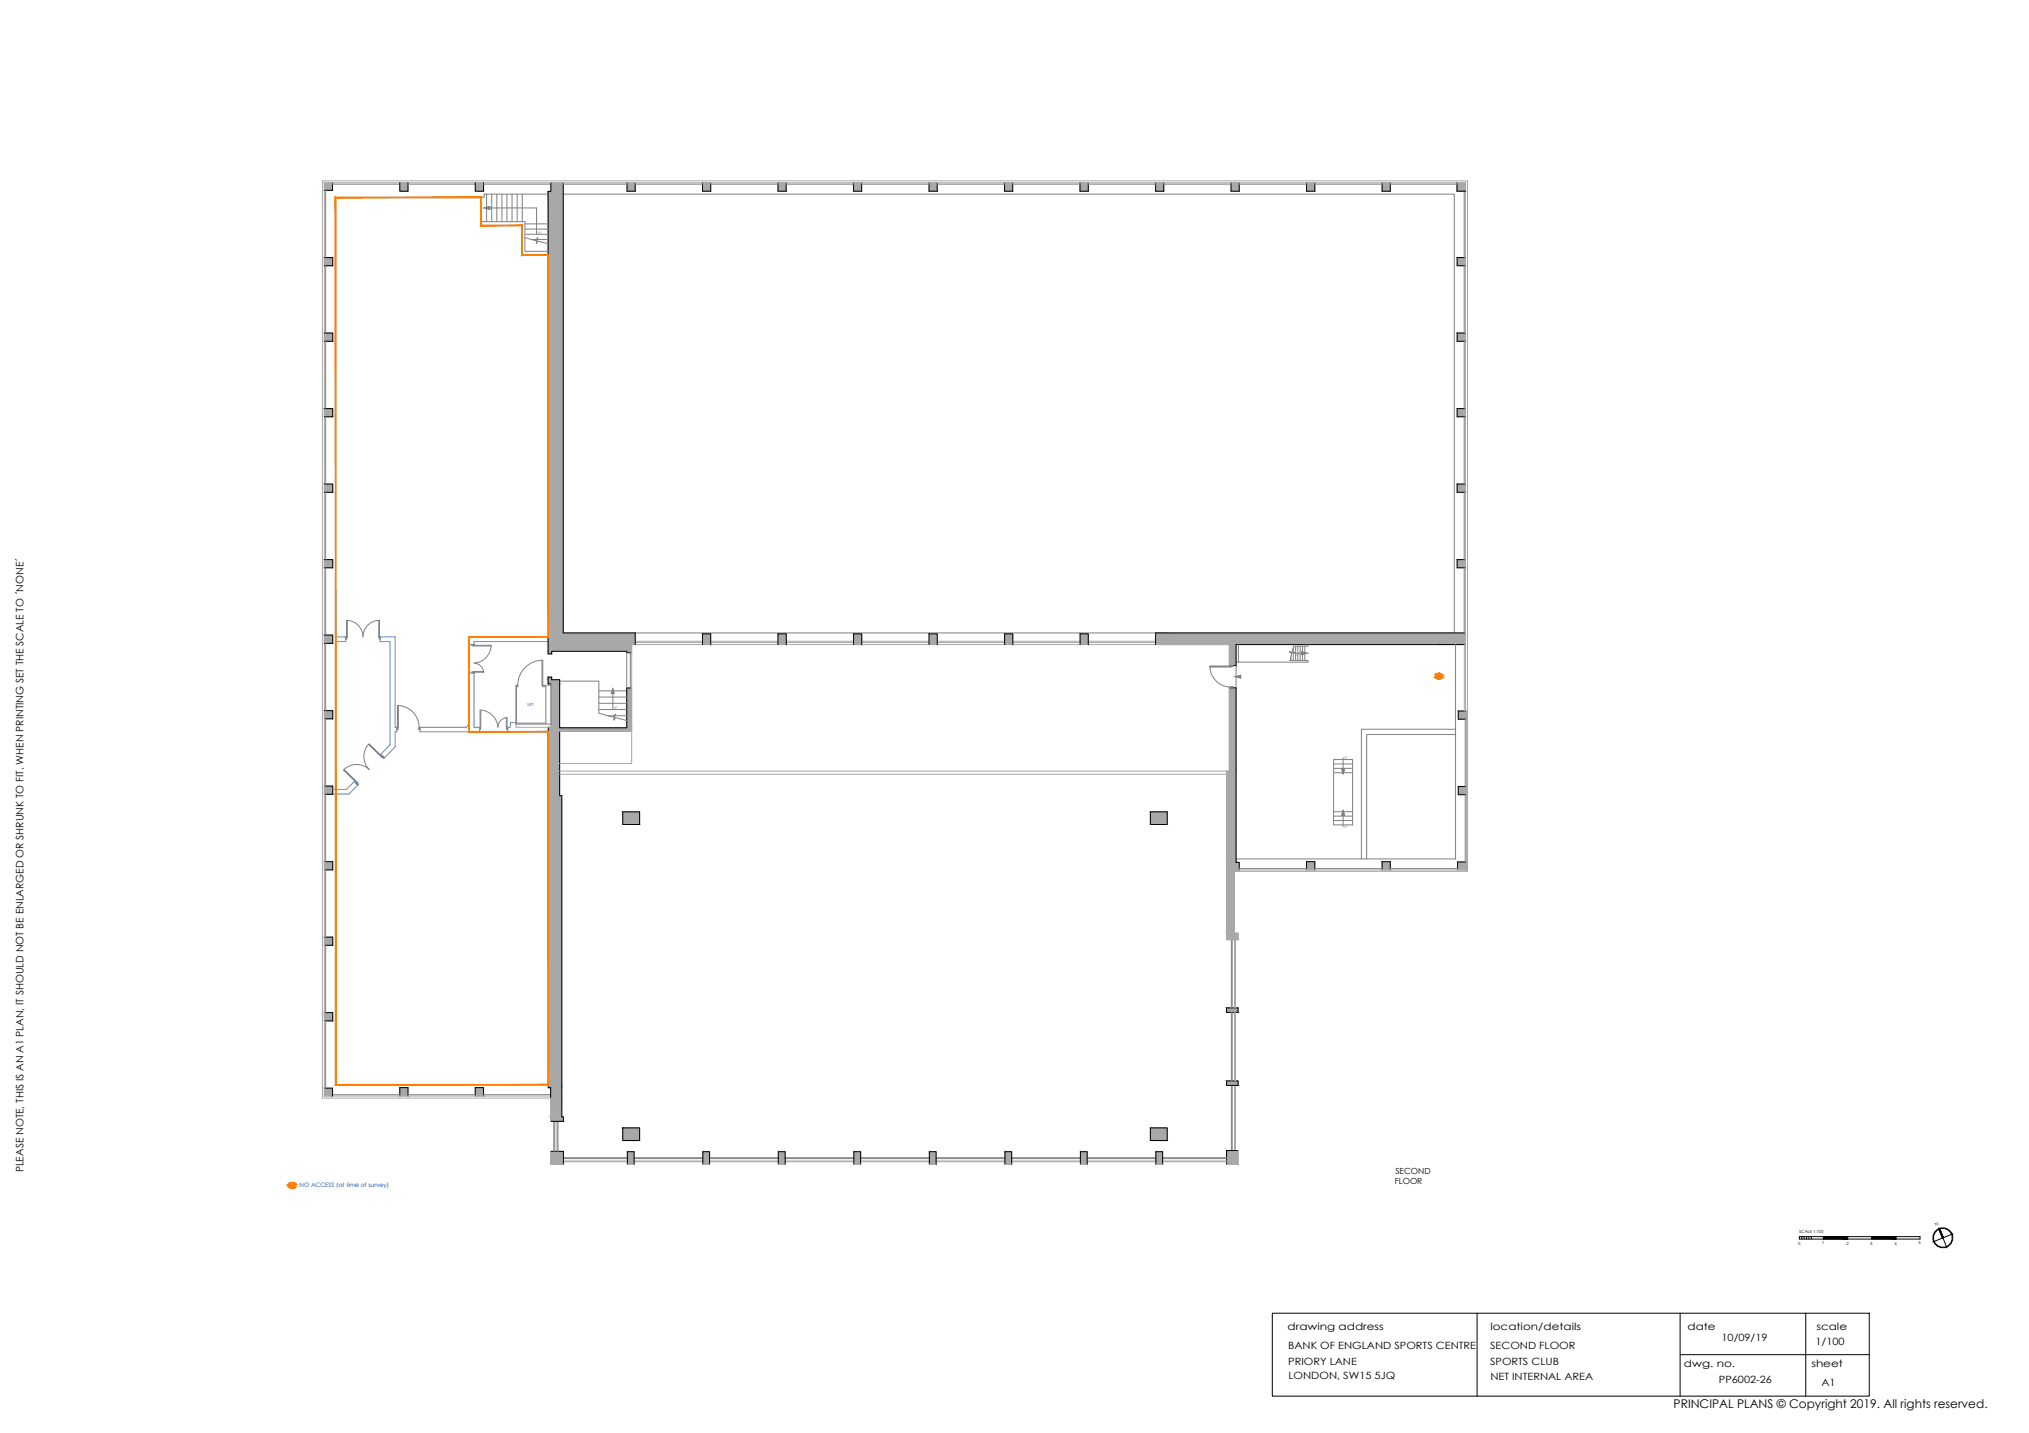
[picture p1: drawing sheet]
<svg xmlns="http://www.w3.org/2000/svg" width="841mm" height="594mm" viewBox="0 0 841 594" stroke-linecap="round" stroke-linejoin="round" font-family="sans-serif">
<!-- layer: Partitions -->
<path d="M227.2 104.2h-9.6v-12.3h-18.3v1.6h17.1v12.3h10.8M139.1 264h4.2v2h-4.2M157.6 264h6.2v37.5h.7v1.9h-.7v6.2l-4.4 4.5-1.5-1.5 3.8-3.8v-42.8h-4.1zM194.4 279h2.1v22.5h2.2v1.9h-24.6v-1.9h19.2l1.1-1.3zM227.2 264h-32.8v3.2h2.1v-1.2h30.7M213.9 299.6h-2.3v1.9h-1.1v1.9h16.8M137.9 327.3h5.7l3.2-3.3 1.5 1.5-3.7 3.7h-6.7" fill="none" stroke="#5c8ab8" stroke-width=".41"/>
<!-- layer: Whatch -->
<g fill="#a8a8a8" stroke="#a8a8a8" stroke-width=".41">
<path d="M259.8 270h2v.6z"/>
<path d="M134.4 75.8l3.4 3.1v-3.1zM134.4 75.8l3.4 3.1h-3.4z"/>
<path d="M197 75.8l3.4 3.5v-3.5zM197 75.8l3.4 3.5h-3.4z"/>
<path d="M165.7 75.8l3.4 3.5v-3.5zM165.7 75.8l3.4 3.5h-3.4z"/>
<path d="M228.3 75.8l5.2 3.5v-3.5zM228.3 75.8l5.2 3.5h-5.2z"/>
<path d="M134.4 106.8l3.5 3.4v-3.4zM134.4 106.8l3.5 3.4h-3.5z"/>
<path d="M134.4 138.1l3.5 3.4v-3.4zM134.4 138.1l3.5 3.4h-3.5z"/>
<path d="M134.4 169.4l3.5 3.4v-3.4zM134.4 169.4l3.5 3.4h-3.5z"/>
<path d="M134.4 200.7l3.5 3.4v-3.4zM134.4 200.7l3.5 3.4h-3.5z"/>
<path d="M134.4 232l3.5 3.4v-3.4zM134.4 232l3.5 3.4h-3.5z"/>
<path d="M227.2 79.3l6.3 183.1v-183.1zM227.2 79.3l6.3 183.1h-6.3z"/>
<path d="M134.4 263.3l3.5 3.4v-3.4zM134.4 263.3l3.5 3.4h-3.5z"/>
<path d="M227.2 262.4l36.1 4.8v-4.8zM227.2 262.4l36.1 4.8h-36.1z"/>
<path d="M227.2 267.2l34.6 2.8v-2.8zM227.2 267.2l34.6 2.8h-34.6z"/>
<path d="M227.2 270l1.5 1.1v-1.1zM227.2 270l1.5 1.1h-1.5z"/>
<path d="M227.2 280.7l1.5 1.1v-1.1zM227.2 280.7l1.5 1.1h-1.5z"/>
<path d="M227.2 281.8l4.8 1.7v-1.7zM227.2 281.8l4.8 1.7h-4.8z"/>
<path d="M134.4 294.6l3.5 3.4v-3.4zM134.4 294.6l3.5 3.4h-3.5z"/>
<path d="M228.4 283.5l3.6 18v-18zM228.4 283.5l3.6 18h-3.6z"/>
<path d="M259.8 285.2l2 16.5v-16.5zM259.8 285.2l2 16.5h-2z"/>
<path d="M227.3 301.5l4.7 .2v-.2zM227.3 301.5l4.7 .2h-4.7z"/>
<path d="M227.3 301.7l34.5 1.5v-1.5zM227.3 301.7l34.5 1.5h-34.5z"/>
<path d="M134.4 325.9l3.5 3.4v-3.4zM134.4 325.9l3.5 3.4h-3.5z"/>
<path d="M227.3 303.2l4.7 26.7v-26.7zM227.3 303.2l4.7 26.7h-4.7z"/>
<path d="M134.4 357.2l3.5 3.4v-3.4zM134.4 357.2l3.5 3.4h-3.5z"/>
<path d="M134.4 388.5l3.5 3.4v-3.4zM134.4 388.5l3.5 3.4h-3.5z"/>
<path d="M134.4 419.8l3.5 3.4v-3.4zM134.4 419.8l3.5 3.4h-3.5z"/>
<path d="M227.3 329.9l5.6 121v-121zM227.3 329.9l5.6 121h-5.6z"/>
<path d="M197 450.9l3.4 3.5v-3.5zM197 450.9l3.4 3.5h-3.4z"/>
<path d="M165.7 450.9l3.4 3.5v-3.5zM165.7 450.9l3.4 3.5h-3.4z"/>
<path d="M134.4 451.1l3.4 3.3v-3.3zM134.4 451.1l3.4 3.3h-3.4z"/>
<path d="M228.2 450.9l4.7 4.3v-4.3zM228.2 450.9l4.7 4.3h-4.7z"/>
<path d="M228.2 455.2l4.7 7.8v-7.8zM228.2 455.2l4.7 7.8h-4.7z"/>
<path d="M228.2 463l5.3 1.9v-1.9zM228.2 463l5.3 1.9h-5.3z"/>
<path d="M479 262.4l128.5 4.8v-4.8zM479 262.4l128.5 4.8h-128.5z"/>
<path d="M509.6 267.2l2.7 8.7v-8.7zM509.6 267.2l2.7 8.7h-2.7z"/>
<path d="M509.6 285.1l2.7 34.6v-34.6zM509.6 285.1l2.7 34.6h-2.7z"/>
<path d="M476.8 336.6l7 5.2v-5.2zM476.8 336.6l7 5.2h-7z"/>
<path d="M258.1 336.6l7 5.2v-5.2zM258.1 336.6l7 5.2h-7z"/>
<path d="M508.4 319.7l3.9 37.8v-37.8zM508.4 319.7l3.9 37.8h-3.9z"/>
<path d="M508.4 357.5l5.3 3.2v-3.2zM508.4 357.5l5.3 3.2h-5.3z"/>
<path d="M508.4 360.7l5.3 .5v-.5zM508.4 360.7l5.3 .5h-5.3z"/>
<path d="M508.4 361.2l3.3 25.7v-25.7zM508.4 361.2l3.3 25.7h-3.3z"/>
<path d="M508.4 386.9l4.8 2.7v-2.7zM508.4 386.9l4.8 2.7h-4.8z"/>
<path d="M508.4 417.8l4.8 1.9v-1.9zM508.4 417.8l4.8 1.9h-4.8z"/>
<path d="M508.4 448.1l4.8 1.9v-1.9zM508.4 448.1l4.8 1.9h-4.8z"/>
<path d="M476.8 467.6l7 5.2v-5.2zM476.8 467.6l7 5.2h-7z"/>
<path d="M258.1 467.6l7 5.2v-5.2zM258.1 467.6l7 5.2h-7z"/>
<path d="M508.4 477l4.8 5.7v-5.7zM508.4 477l4.8 5.7h-4.8z"/>
<path d="M479.1 477.4l2.8 5.3v-5.3zM479.1 477.4l2.8 5.3h-2.8z"/>
<path d="M447.8 477.4l2.8 5.3v-5.3zM447.8 477.4l2.8 5.3h-2.8z"/>
<path d="M416.5 477.4l2.8 5.3v-5.3zM416.5 477.4l2.8 5.3h-2.8z"/>
<path d="M385.2 477.4l2.8 5.3v-5.3zM385.2 477.4l2.8 5.3h-2.8z"/>
<path d="M353.9 477.4l2.8 5.3v-5.3zM353.9 477.4l2.8 5.3h-2.8z"/>
<path d="M322.6 477.4l2.8 5.3v-5.3zM322.6 477.4l2.8 5.3h-2.8z"/>
<path d="M291.3 477.4l2.8 5.3v-5.3zM291.3 477.4l2.8 5.3h-2.8z"/>
<path d="M260 477.4l2.8 5.3v-5.3zM260 477.4l2.8 5.3h-2.8z"/>
<path d="M228.2 477.3l5.3 5.4v-5.4zM228.2 477.3l5.3 5.4h-5.3z"/>
<path d="M603.9 75.8l3.6 3.5v-3.5zM603.9 75.8l3.6 3.5h-3.6z"/>
<path d="M572.9 75.8l3.4 3.5v-3.5zM572.9 75.8l3.4 3.5h-3.4z"/>
<path d="M541.6 75.8l3.4 3.5v-3.5zM541.6 75.8l3.4 3.5h-3.4z"/>
<path d="M510.3 75.8l3.4 3.5v-3.5zM510.3 75.8l3.4 3.5h-3.4z"/>
<path d="M479 75.8l3.4 3.5v-3.5zM479 75.8l3.4 3.5h-3.4z"/>
<path d="M447.7 75.8l3.4 3.5v-3.5zM447.7 75.8l3.4 3.5h-3.4z"/>
<path d="M416.4 75.8l3.4 3.5v-3.5zM416.4 75.8l3.4 3.5h-3.4z"/>
<path d="M385.1 75.8l3.4 3.5v-3.5zM385.1 75.8l3.4 3.5h-3.4z"/>
<path d="M353.8 75.8l3.4 3.5v-3.5zM353.8 75.8l3.4 3.5h-3.4z"/>
<path d="M322.5 75.8l3.4 3.5v-3.5zM322.5 75.8l3.4 3.5h-3.4z"/>
<path d="M291.2 75.8l3.4 3.5v-3.5zM291.2 75.8l3.4 3.5h-3.4z"/>
<path d="M259.9 75.8l3.4 3.5v-3.5zM259.9 75.8l3.4 3.5h-3.4z"/>
<path d="M604 106.8l3.5 3.4v-3.4zM604 106.8l3.5 3.4h-3.5z"/>
<path d="M604 138.1l3.5 3.4v-3.4zM604 138.1l3.5 3.4h-3.5z"/>
<path d="M604 169.4l3.5 3.4v-3.4zM604 169.4l3.5 3.4h-3.5z"/>
<path d="M604 200.7l3.5 3.4v-3.4zM604 200.7l3.5 3.4h-3.5z"/>
<path d="M604 232l3.5 3.4v-3.4zM604 232l3.5 3.4h-3.5z"/>
<path d="M447.7 262.8l3.4 4.4v-4.4zM447.7 262.8l3.4 4.4h-3.4z"/>
<path d="M416.4 262.8l3.4 4.4v-4.4zM416.4 262.8l3.4 4.4h-3.4z"/>
<path d="M385.1 262.8l3.4 4.4v-4.4zM385.1 262.8l3.4 4.4h-3.4z"/>
<path d="M353.8 262.8l3.4 4.4v-4.4zM353.8 262.8l3.4 4.4h-3.4z"/>
<path d="M322.5 262.8l3.4 4.4v-4.4zM322.5 262.8l3.4 4.4h-3.4z"/>
<path d="M291.2 262.8l3.4 4.4v-4.4zM291.2 262.8l3.4 4.4h-3.4z"/>
<path d="M604.5 294.8l3.4 3.4v-3.4zM604.5 294.8l3.4 3.4h-3.4z"/>
<path d="M604.5 326.1l3.4 3.4v-3.4zM604.5 326.1l3.4 3.4h-3.4z"/>
<path d="M604.2 357.3l3.7 3.4v-3.4zM604.2 357.3l3.7 3.4h-3.7z"/>
<path d="M572.9 357.2l3.4 3.5v-3.5zM572.9 357.2l3.4 3.5h-3.4z"/>
<path d="M541.6 357.2l3.4 3.5v-3.5zM541.6 357.2l3.4 3.5h-3.4z"/>
</g>
<!-- layer: WALLS -->
<g fill="none" stroke="#000" stroke-width=".41">
<path d="M137.8 75.8v3.1h-3.4M165.7 75.8v3.5h3.4v-3.5M197 75.8v3.5h3.4v-3.5M228.3 75.8v3.5h-1.1v191.8h1.5v-1.1h31.1v.6h2M233.5 75.8v186.6h29.8v4.8M259.9 75.8v3.5h3.4v-3.5M291.2 75.8v3.5h3.4v-3.5M322.5 75.8v3.5h3.4v-3.5M353.8 75.8v3.5h3.4v-3.5M385.1 75.8v3.5h3.4v-3.5M416.4 75.8v3.5h3.4v-3.5M447.7 75.8v3.5h3.4v-3.5"/>
<path d="M479 75.8v3.5h3.4v-3.5M510.3 75.8v3.5h3.4v-3.5M541.6 75.8v3.5h3.4v-3.5M572.9 75.8v3.5h3.4v-3.5M603.9 75.8v3.5h3.6M134.4 106.8h3.5v3.4h-3.5M607.5 106.8h-3.5v3.4h3.5M134.4 138.1h3.5v3.4h-3.5M607.5 138.1h-3.5v3.4h3.5M134.4 169.4h3.5v3.4h-3.5M607.5 169.4h-3.5v3.4h3.5M134.4 200.7h3.5v3.4h-3.5"/>
<path d="M607.5 200.7h-3.5v3.4h3.5M134.4 232h3.5v3.4h-3.5M607.5 232h-3.5v3.4h3.5M134.4 263.3h3.5v3.4h-3.5M291.2 267.2v-4.4h3.4v4.4M322.5 267.2v-4.4h3.4v4.4M353.8 267.2v-4.4h3.4v4.4M385.1 267.2v-4.4h3.4v4.4M416.4 267.2v-4.4h3.4v4.4M447.7 267.2v-4.4h3.4v4.4M607.5 267.2h-95.2v8.7h-2.7M607.5 262.4h-128.5v4.8"/>
<path d="M134.4 294.6h3.5v3.4h-3.5M228.4 283.5h-1.2v-2.8h1.5v1.1h3.3v19.9h27.8v-16.5h2M509.6 285.1h2.7v72.4h1.4v3.2M607.9 294.8h-3.4v3.4h3.4M227.3 301.5v149.4h1l-.1 4.3M232 303.2v26.7h.9v133.1h.6v1.9h-5.3M134.4 325.9h3.5v3.4h-3.5M258.1 336.6h7v5.2h-7zM476.8 336.6h7v5.2h-7zM607.9 326.1h-3.4v3.4h3.4M134.4 357.2h3.5v3.4h-3.5M607.9 357.3h-3.7v3.4"/>
<path d="M541.6 360.7v-3.5h3.4v3.5M572.9 360.7v-3.5h3.4v3.5M134.4 388.5h3.5v3.4h-3.5M134.4 419.8h3.5v3.4h-3.5M508.4 417.8h4.8v1.9h-4.8zM134.4 451.1h3.4v3.3M165.7 454.4v-3.5h3.4v3.5M197 454.4v-3.5h3.4v3.5M508.4 448.1h4.8v1.9h-4.8zM228.2 477.3h5.3v5.4M258.1 467.6h7v5.2h-7zM476.8 467.6h7v5.2h-7z"/>
<path d="M513.2 477h-4.8v5.7M260 482.7v-5.3h2.8v5.3M291.3 482.7v-5.3h2.8v5.3M322.6 482.7v-5.3h2.8v5.3M353.9 482.7v-5.3h2.8v5.3M385.2 482.7v-5.3h2.8v5.3M416.5 482.7v-5.3h2.8v5.3M447.8 482.7v-5.3h2.8v5.3M479.1 482.7v-5.3h2.8v5.3M795.9 512.7v1M801.5 514.7l-.4 .2M803.6 509l.2 .4"/>
<path d="M806.9 517l.1 .4M809.5 511.5l-.3 .1M527.4 544.4h247.4v34.4h-247.4zM612.3 544.4v34.4M696.4 544.4v34.4M748.5 544.4v34.4M696.4 561.6h78.4"/>
</g>
<!-- layer: Window -->
<g fill="none" stroke="#808080" stroke-width=".41">
<path d="M135 78.9v27.9M137.8 76.3h27.9M169.1 76.3h27.9M200.4 76.3h27.9M233.5 76.3h26.4M263.3 76.3h27.9M294.6 76.3h27.9M325.9 76.3h27.9M357.2 76.3h27.9M388.5 76.3h27.9M419.8 76.3h27.9M451.1 76.3h27.9"/>
<path d="M482.4 76.3h27.9M513.7 76.3h27.9M545 76.3h27.9M576.3 76.3h27.6M606.9 79.3v27.5M227.2 80.5h-26.5v1.3h-61.6v245.5M233.5 80.5h369.3v181.9M135 110.2v27.9M606.9 110.2v27.9M135 141.5v27.9M606.9 141.5v27.9M135 172.8v27.9"/>
<path d="M606.9 172.8v27.9M135 204.1v27.9M606.9 204.1v27.9M135 235.4v27.9M606.9 235.4v27M135 266.7v27.9M259.8 270.6v14.6M261.3 270.6v14.6M263.3 262.4h215.7M603.3 267.2v88.9h-91M135 298v27.9M607.3 298.2v27.9"/>
<path d="M135 329.3v27.9M139.1 329.2v120.5h88.2M607.3 329.5v27.8M135 360.6v27.9M513.7 360.1h27.9M545 360.1h27.9M576.3 360.1h27.9M135 391.9v27.9M510.4 389.6v28.2M510.7 389.6v28.2M510.4 419.7v28.4M510.7 419.7v28.4"/>
<path d="M135 423.2v27.9M137.8 453.8h27.9M169.1 453.8h27.9M200.4 453.8h27.8M510.4 450v27M510.7 450v27M229.6 464.9v12.4M229.9 464.9v12.4M230.9 464.9v12.4M231.3 464.9v12.4M233.5 479.9h26.5M262.8 479.9h28.5"/>
<path d="M294.1 479.9h28.5M325.4 479.9h28.5M356.7 479.9h28.5M388 479.9h28.5M419.3 479.9h28.5M450.6 479.9h28.5M481.9 479.9h26.5M233.5 480.3h26.5M262.8 480.3h28.5M294.1 480.3h28.5M325.4 480.3h28.5M356.7 480.3h28.5"/>
<path d="M388 480.3h28.5M419.3 480.3h28.5M450.6 480.3h28.5M481.9 480.3h26.5"/>
</g>
<!-- layer: Stairs -->
<g fill="none" stroke="#808080" stroke-width=".41">
<path d="M201.1 86.2l1.9-.6v1.2zM201.7 80.5v11.4M203 86.2h19.4v10.9M203.8 80.5v11.4M205.9 80.5v11.4M208.1 80.5v11.4M210.1 80.5v11.4M212.2 80.5v11.4M214.4 80.5v11.4M216.5 80.5v11.4M217.6 98.5l4.5 1.3 .8-1.3-.6 2.5 .7-1 4.2 1M217.6 92.8h9.6"/>
<path d="M217.6 95h9.6M217.6 97.1h9.6M220.2 99.3h2.2M222.7 99.3h4.5M512.3 275.9v9.2M535.1 270.4v.3M535.1 272.4v1.4M536.1 268.5v1.7M536.1 270.6v3.2M537 267.9v5.9M537 270.8h2.5M538 267.9v5.9"/>
<path d="M538.9 267.9v5.9M539.5 270.2l2 .6-2 .6zM539.9 267.9v5.9M540.8 267.9v5.9M542.1 267.2v.7h-5.9l-.6 2.1 1.3 .8-2.5-.6 1.1 .7-.8 2.9h7.4v.7h-29.8M232 282.4h16.2v13.3l6 1.7 .9-1.3-.7 2.4 .8-1 4.6 1.2M248.2 286.4h11.6M248.2 289h11.6M248.2 291.6h11.6M248.2 294.1h11.6M252 296.7h2.6M254 285.6l.6 1.9h-1.2z"/>
<path d="M254 287.5v6.6M254.9 296.7h4.9M512.3 280.5l2-.6v1.2zM552.8 314.9h7.8v27.1h-7.8zM552.8 316.7h7.8M552.8 318.5h7.8M556.2 318.9h1.1l-.6 1.9zM556.7 314.3v4.6M552.8 320.4h7.8M552.8 336.5h7.8M552.8 338.3h7.8M556.7 336.1l.6 1.9h-1.1z"/>
<path d="M556.7 338v4.5M552.8 340.2h7.8"/>
</g>
<!-- layer: Whatch -->
<g fill="none" stroke="#a8a8a8" stroke-width=".41">
<path d="M263.3 266.4h27.9M263.3 265.8h27.9M294.6 266.4h27.9M294.6 265.8h27.9M325.9 266.4h27.9M325.9 265.8h27.9M357.2 266.4h27.9M357.2 265.8h27.9M388.5 266.4h27.9M388.5 265.8h27.9M419.8 266.4h27.9M419.8 265.8h27.9"/>
<path d="M451.1 266.4h27.9M451.1 265.8h27.9M509.6 275.9v-8.7h-247.8v36M607 267.2v27.6M228.4 283.5v18h-14.5v-1.9M509.6 285.1v34.6h-277.6M607.5 294.8v-219h-473.1v378.6h93.8M607.9 294.8v65.9h-94.2v.5M232 303.2h29.8M261.8 303.2v13.3h-29.8M508.4 319.7v69.9h4.8v-2.7h-1.5v-25.7h96.6v-286.2h-474.7v380.2h94.6v9.7M232 321h276.4"/>
<path d="M511.7 389.6v28.2M512.1 389.6v28.2M511.7 419.7v28.4M512.1 419.7v28.4M511.7 450v27M512.1 450v27M228.2 477.3v5.4h5.3M513.2 477v5.7h-4.8M233.5 481.3h26.5M233.5 481.6h26.5M260 482.7h2.8M262.8 481.3h28.5"/>
<path d="M262.8 481.6h28.5M291.3 482.7h2.8M294.1 481.3h28.5M294.1 481.6h28.5M322.6 482.7h2.8M325.4 481.3h28.5M325.4 481.6h28.5M353.9 482.7h2.8M356.7 481.3h28.5M356.7 481.6h28.5M385.2 482.7h2.8M388 481.3h28.5"/>
<path d="M388 481.6h28.5M416.5 482.7h2.8M419.3 481.3h28.5M419.3 481.6h28.5M447.8 482.7h2.8M450.6 481.3h28.5M450.6 481.6h28.5M479.1 482.7h2.8M481.9 481.3h26.5M481.9 481.6h26.5"/>
</g>
<!-- layer: BLOCKS -->
<g fill="none" stroke="#808080" stroke-width=".41">
<path d="M143.6 257.2h.4v6.8h-.4zM143.9 257.2a6.8 6.8 0 0 1 6.5 6.8 6.8 6.8 0 0 1 6.5-6.8M157 257.2h.3v6.8h-.3zM143.3 264h.3l.2 .9h-.5zM157.3 264h.3v.9h-.4zM196.2 267.5h7.4M196.5 267.5l-.9 .2v-.5h.9v.6h7.1M203.6 267.5a7.6 7.6 0 0 1-7.1 7.4 4.1 4.1 0 0 1 4 3.8l-4.9-.2v.5h.9v-.6h4M224.6 273.7h.4v10.4h-.4zM225 273.7a10.4 10.4 0 0 0-10.4 10.3M501.5 276.2h8.7v.3h-8.7zM501.5 276.2a8.7 8.7 0 0 0 8.7 8.6"/>
<path d="M501.5 276.2h8.7M510.2 275.9h.9v.5h-.5zM513.3 267.2v7.3M164.7 292.5a9 9 0 0 1 9 9M164.7 292.5h.4v9h-.4zM164.7 292.5v9M199.3 294.4v7.1h-.6v.9h.5l-.2-.9M209.9 297.5v4h.6v.9h-.5l.2-4.9a4.1 4.1 0 0 0-3.8 4M213.9 284.1h.8v.6h-.6v15.1h12.2v-15.1h-1.3v-.6h3.4v16.1h-14.5zM510.2 284.8l.9-.1v.4h-.9zM142.6 319l5.5 5.3-.3 .2-5.4-5.3zM152.7 308.6a7.6 7.6 0 0 0 .4 10.5 7.6 7.6 0 0 0-10.5-.1"/>
<path d="M153 308.4l5.4 5.3-.2 .2-5.4-5.3zM158.4 313.7l.3-.3 .7 .7-.4 .4zM164.5 301.5l.5 .4v.6h-.5zM173.8 301.5h.3v1h-.5zM206.4 301.5a7.6 7.6 0 0 0-7.4-7.1v7.5M603.3 304.5h-36.8v51.6M603.3 302.3h-39v53.8M147.6 324.8l.2-.3 .8 .6-.3 .4z"/>
</g>
<!-- layer: Stairs -->
<g fill="#808080" stroke="#808080" stroke-width=".41">
<path d="M556.7 336.1l.6 1.9h-1.1z"/>
<path d="M556.2 318.9h1.1l-.6 1.9z"/>
<path d="M254 285.6l.6 1.9h-1.2z"/>
<path d="M512.3 280.5l2-.6v.6zM512.3 280.5l2 .6v-.6z"/>
<path d="M201.1 86.2l1.9-.6v.6zM201.1 86.2l1.9 .6v-.6z"/>
<path d="M539.5 270.2l2 .6h-2zM539.5 270.8v.6l2-.6z"/>
</g>
<!-- layer: No access -->
<g fill="#f00" stroke="#f00" stroke-width=".41">
<path d="M121.7 490.7h.2z"/>
<path d="M121.7 490.7h.2l-1.3 1.4z"/>
<path d="M120.2 490.6h.3z"/>
<path d="M120.1 490.7h.2z"/>
<path d="M120.1 490.8h.2z"/>
<path d="M120 491h.2z"/>
<path d="M122.1 491.8h.2z"/>
<path d="M122 492h.2z"/>
<path d="M596.9 279.7h.3z"/>
<path d="M596.9 279.7h.3l-1.4 1.3z"/>
<path d="M595.6 279.4h.3z"/>
<path d="M595.5 279.5h.2z"/>
<path d="M595.3 279.7h.3z"/>
<path d="M595.3 279.8h.2z"/>
<path d="M595.2 279.9h.2z"/>
<path d="M595.2 280.1h.2z"/>
<path d="M597.3 280.9h.2z"/>
<path d="M597.1 281h.3z"/>
<path d="M121.7 490.7l-1.4 1.4zM120.3 492.1h.3z"/>
<path d="M121 490.2h.4zM120.8 490.2h.6z"/>
<path d="M120.8 490.2l.9 .1zM120.6 490.3h1.1z"/>
<path d="M120.6 490.3l1.2 .1zM120.5 490.4h1.3z"/>
<path d="M121.2 490.4h.6zM121.2 490.4h.6z"/>
<path d="M120.5 490.4h.5zM120.4 490.4h.4z"/>
<path d="M121.4 490.4h.5zM121.4 490.4h.5z"/>
<path d="M120.4 490.4h.4zM120.4 490.4h.4z"/>
<path d="M121.4 490.4l.5 .1zM121.4 490.4l.5 .1z"/>
<path d="M120.4 490.4h.4zM120.4 490.4l.2 .1z"/>
<path d="M121.6 490.5l.4 .1zM121.6 490.5l.4 .1z"/>
<path d="M120.3 490.5h.3zM120.2 490.6h.3z"/>
<path d="M121.7 490.6h.3zM121.7 490.6h.3z"/>
<path d="M120.2 490.6h.3zM120.2 490.6h.3z"/>
<path d="M121.7 490.6l.4 .1zM121.7 490.6l.4 .1z"/>
<path d="M121.9 490.7l.3 .1zM121.9 490.7l.3 .1z"/>
<path d="M121.9 490.8l.3 .1zM121.9 490.8l.3 .1z"/>
<path d="M122 490.9l.2 .1zM122 490.9l.2 .1z"/>
<path d="M122 491h.3zM122 491h.3z"/>
<path d="M122.1 491l.2 .2zM122.1 491l.2 .2z"/>
<path d="M122.1 491.2h.2zM122.1 491.2h.2z"/>
<path d="M122.1 491.2l.2 .2zM122.1 491.2l.2 .2z"/>
<path d="M119.9 491.2l.2 .2zM119.9 491.2l.2 .2z"/>
<path d="M122.2 491.4l.1 .2zM122.2 491.4l.1 .2z"/>
<path d="M119.9 491.4l.2 .2zM119.9 491.4l.2 .2z"/>
<path d="M122.1 491.6h.2zM122.1 491.6h.2z"/>
<path d="M122.1 491.6l.2 .2zM122.1 491.6l.2 .2z"/>
<path d="M119.9 491.6l.2 .2zM119.9 491.6l.2 .2z"/>
<path d="M120 491.8h.2zM120 491.8h.2z"/>
<path d="M122 491.8l.2 .2zM122 491.8l.2 .2z"/>
<path d="M120 491.8l.2 .2zM120 491.8l.2 .2z"/>
<path d="M120 492l.3 .1zM120 492l.3 .1z"/>
<path d="M121.9 492.1h.3zM121.9 492.1h.2z"/>
<path d="M120.1 492.1h.2zM120.1 492.1h.2z"/>
<path d="M121.9 492.1h.2zM121.9 492.1l.1 .1z"/>
<path d="M120.1 492.1l.4 .1zM120.1 492.1l.4 .1z"/>
<path d="M121.7 492.2h.3zM121.7 492.2h.3z"/>
<path d="M120.2 492.2h.3zM120.2 492.2h.3z"/>
<path d="M121.7 492.2h.3zM121.6 492.4h.3z"/>
<path d="M120.2 492.2l.4 .2zM120.2 492.2l.4 .2z"/>
<path d="M121.6 492.4h.3zM121.4 492.4h.5z"/>
<path d="M120.3 492.4h.5zM120.3 492.4h.5z"/>
<path d="M121.4 492.4h.5zM121.4 492.4h.4z"/>
<path d="M120.4 492.4h.4zM120.4 492.4h.4z"/>
<path d="M121.4 492.4h.4zM121.2 492.4h.6z"/>
<path d="M120.4 492.4h.6zM120.4 492.4h.6z"/>
<path d="M120.5 492.4h1.3zM120.5 492.4l1.2 .1z"/>
<path d="M120.6 492.5h1.1zM120.6 492.5l.8 .1z"/>
<path d="M120.8 492.6h.6zM120.8 492.6h.4z"/>
<path d="M596.9 279.7l-1.3 1.3zM595.6 281h.2z"/>
<path d="M596.3 279.1l.4 .1zM596 279.2h.7z"/>
<path d="M596 279.2h.9zM595.8 279.2h1.1z"/>
<path d="M595.8 279.2l1.2 .1zM595.8 279.2l1.2 .1z"/>
<path d="M596.5 279.3h.6zM596.5 279.3h.6z"/>
<path d="M595.7 279.3h.6zM595.7 279.3h.4z"/>
<path d="M596.7 279.3l.4 .1zM596.7 279.3l.4 .1z"/>
<path d="M595.7 279.3h.4zM595.7 279.3l.3 .1z"/>
<path d="M596.7 279.4h.5zM596.7 279.4h.5z"/>
<path d="M595.7 279.4h.3zM595.6 279.4h.3z"/>
<path d="M596.8 279.4l.5 .1zM596.8 279.4l.5 .1z"/>
<path d="M597 279.5h.3zM597 279.5h.3z"/>
<path d="M595.5 279.5h.2zM595.5 279.5h.2z"/>
<path d="M597 279.5l.4 .1zM597 279.5l.4 .1z"/>
<path d="M597.1 279.6l.3 .1zM597.1 279.6l.3 .1z"/>
<path d="M595.4 279.6h.2zM595.4 279.6l.2 .1z"/>
<path d="M597.2 279.7l.3 .1zM597.2 279.7l.3 .1z"/>
<path d="M597.3 279.8l.2 .1zM597.3 279.8l.2 .1z"/>
<path d="M597.3 279.9l.2 .1zM597.3 279.9l.2 .1z"/>
<path d="M597.4 280l.2 .1zM597.4 280l.2 .1z"/>
<path d="M595.2 280l.2 .1zM595.2 280l.2 .1z"/>
<path d="M597.4 280.1l.2 .2zM597.4 280.1l.2 .2z"/>
<path d="M595.2 280.1l.1 .2zM595.2 280.1l.1 .2z"/>
<path d="M597.4 280.3l.2 .2zM597.4 280.3l.2 .2z"/>
<path d="M595.2 280.3l.2 .2zM595.2 280.3l.2 .2z"/>
<path d="M595.2 280.5l.2 .1zM595.2 280.5l.2 .1z"/>
<path d="M597.4 280.6l.1 .1zM597.4 280.6l.1 .1z"/>
<path d="M595.2 280.6l.2 .1zM595.2 280.6l.2 .1z"/>
<path d="M595.2 280.7l.2 .1zM595.2 280.7l.2 .1z"/>
<path d="M597.3 280.8l.2 .1zM597.3 280.8l.2 .1z"/>
<path d="M595.2 280.8l.3 .1zM595.2 280.8l.3 .1z"/>
<path d="M595.3 280.9l.3 .1zM595.3 280.9l.3 .1z"/>
<path d="M597.2 281h.2zM597.2 281h.2z"/>
<path d="M595.3 281h.3zM595.3 281h.3z"/>
<path d="M595.4 281l.3 .1zM595.4 281l.3 .1z"/>
<path d="M597 281.1h.3zM597 281.1h.3z"/>
<path d="M595.5 281.1h.2zM595.5 281.1h.2z"/>
<path d="M597 281.1h.3zM596.8 281.3h.4z"/>
<path d="M595.5 281.1l.4 .2zM595.5 281.1l.4 .2z"/>
<path d="M596.8 281.3h.4zM596.7 281.3h.4z"/>
<path d="M595.6 281.3h.4zM595.6 281.3h.4z"/>
<path d="M596.7 281.3h.4zM596.7 281.3h.4z"/>
<path d="M595.7 281.3h.4zM595.7 281.3h.4z"/>
<path d="M596.7 281.3h.4zM596.5 281.4h.5z"/>
<path d="M595.7 281.3l.6 .1zM595.7 281.3l.6 .1z"/>
<path d="M595.7 281.4h1.3zM595.7 281.4h1.2z"/>
<path d="M595.8 281.4h1.1zM595.8 281.4l.9 .1z"/>
<path d="M596 281.5h.7zM596 281.5l.5 .1z"/>
</g>
<g fill="none" stroke="#f00" stroke-width=".41">
<path d="M597.1 279.5l-1.5 1.5M597.2 279.7l-1.5 1.4M121.8 490.6l-1.5 1.5M121.9 490.7l-1.4 1.5"/>
<circle cx="596.4" cy="280.3" r="1.21"/>
<circle cx="596.4" cy="280.3" r="1.04"/>
<circle cx="121.1" cy="491.4" r="1.21"/>
<circle cx="121.1" cy="491.4" r="1.04"/>
</g>
<!-- layer: NIA -->
<path d="M194.6 264.2h32.8l-.3-.3zM194.3 263.9h32.8l-32.5 .3zM194.3 263.9l.3 39.3v-39zM194.3 263.9l.3 39.3-.3 .3zM194.6 303.2l-.3 .3 33.1-.3zM194.3 303.5l33.1-.3-.3 .3zM227.1 303.5l.3 146.3v-146.6zM227.1 303.5l.3 146.3-.3-.2zM139 449.8h88.4l-.3-.2zM139 449.8l.3-.2h87.8zM139 81.7v368.1l.3-.2zM139 81.7l.3 .3v367.6zM139 81.7l.3 .3 60.2-.3zM139.3 82l60.2-.3-.3 .3zM199.5 81.7l-.3 .3 .3 11.4zM199.2 82l.3 11.4-.3 .3zM199.2 93.7l17.3-.3h-17zM199.2 93.7l17.3-.3-.3 .3zM216.2 93.7l.3 11.9v-12.2zM216.2 93.7l.3 11.9-.3 .3zM216.2 105.9l11.2-.3h-10.9zM216.2 105.9l11.2-.3-.3 .3zM227.1 105.9l.3 158.3v-158.6zM227.1 105.9l.3 158.3-.3-.3z" fill="#ff7f00" stroke="#ff7f00" stroke-width=".41"/>
<!-- layer: WALLS -->
<g fill="#000" stroke="#000" stroke-width=".41">
<path d="M755.8 512.7l10 1v-1zM755.8 512.7l10 1h-10z"/>
<path d="M775.8 512.7l10 1v-1zM775.8 512.7l10 1h-10z"/>
<path d="M803.6 509.5l1.9 3.6-1.5-3.8zM803.6 509.5l1.9 3.6-.4 .2z"/>
</g>
<!-- layer: principalplans -->
<g fill="none" stroke="#000" stroke-width=".41">
<path d="M746.8 512.7v1M747.8 512.7v1M748.8 512.7v1M749.8 512.7v1M750.8 512.7v1M755.8 512.7v1M765.8 512.7v1M775.8 512.7v1M785.8 512.7v1M795.9 512.7h-50.1v1h50.1M801.5 514.7l3.8-1.5 1.6 3.8M803.6 509.5l1.5 3.8"/>
<path d="M803.9 509.5a3.9 3.9 0 0 1 5.3 4.2 3.9 3.9 0 0 1-6.3 2.6 3.9 3.9 0 0 1 .8-6.7M804 509.3l1.5 3.8M809.2 511.6l-3.9 1.6"/>
<circle cx="805.3" cy="513.2" r="4.1"/>
</g>
<text font-size="5" x="693.7" y="583.6">PRINCIPAL PLANS © Copyright 2019. All rights reserved.</text>
<text font-size="4.3" x="9.7" y="486" transform="rotate(-90 9.7 486)">PLEASE NOTE, THIS IS AN A1 PLAN, IT SHOULD NOT BE ENLARGED OR SHRUNK TO FIT. WHEN PRINTING SET THE SCALE TO ´NONE´</text>
<g font-size="4.1">
<text x="533.7" y="551.3">drawing address</text>
<text x="617.8" y="551.3">location/details</text>
<text x="699.5" y="551.2">date</text>
<text x="752.9" y="551.2">scale</text>
<text x="713.6" y="556">10/09/19</text>
<text x="752.5" y="557.7">1/100</text>
<text x="533.9" y="559.3">BANK OF ENGLAND SPORTS CENTRE</text>
<text x="617.6" y="559.2">SECOND FLOOR</text>
<text x="534" y="565.8">PRIORY LANE</text>
<text x="617.6" y="566">SPORTS CLUB</text>
<text x="698" y="566.8">dwg. no.</text>
<text x="750.8" y="566.8">sheet</text>
<text x="534.1" y="571.8">LONDON, SW15 5JQ</text>
<text x="617.8" y="572.1">NET INTERNAL AREA</text>
<text x="712.5" y="573.5">PP6002-26</text>
<text x="755" y="574.6">A1</text>
</g>
<g font-size="3.5">
<text x="578.1" y="491">FLOOR</text>
<text x="578.4" y="486.8">SECOND</text>
</g>
<text font-size="2.5" fill="#0037dd" x="124.2" y="492.1">NO ACCESS (at time of survey)</text>
<text font-size="1.9" x="802.5" y="508.2" transform="rotate(-23 802.5 508.2)">N</text>
<text font-size="1.7" fill="#0037dd" x="218.6" y="292.7">LIFT</text>
<g font-size="1.7">
<text x="745.3" y="516">0</text>
<text x="745.8" y="511.1">SCALE 1:100</text>
<text x="755.3" y="515.9">1</text>
<text x="765.4" y="516">2</text>
<text x="775.2" y="516">3</text>
<text x="785.3" y="516">4</text>
<text x="795.2" y="515.9">5</text>
</g>
<g font-size="1.4" fill="#808080">
<text x="222.7" y="96.8">UP</text>
<text x="537" y="272">UP</text>
<text x="254.3" y="293.8">UP</text>
<text x="556.8" y="314.7">UP</text>
<text x="556.9" y="343.2">UP</text>
</g>
</svg>
